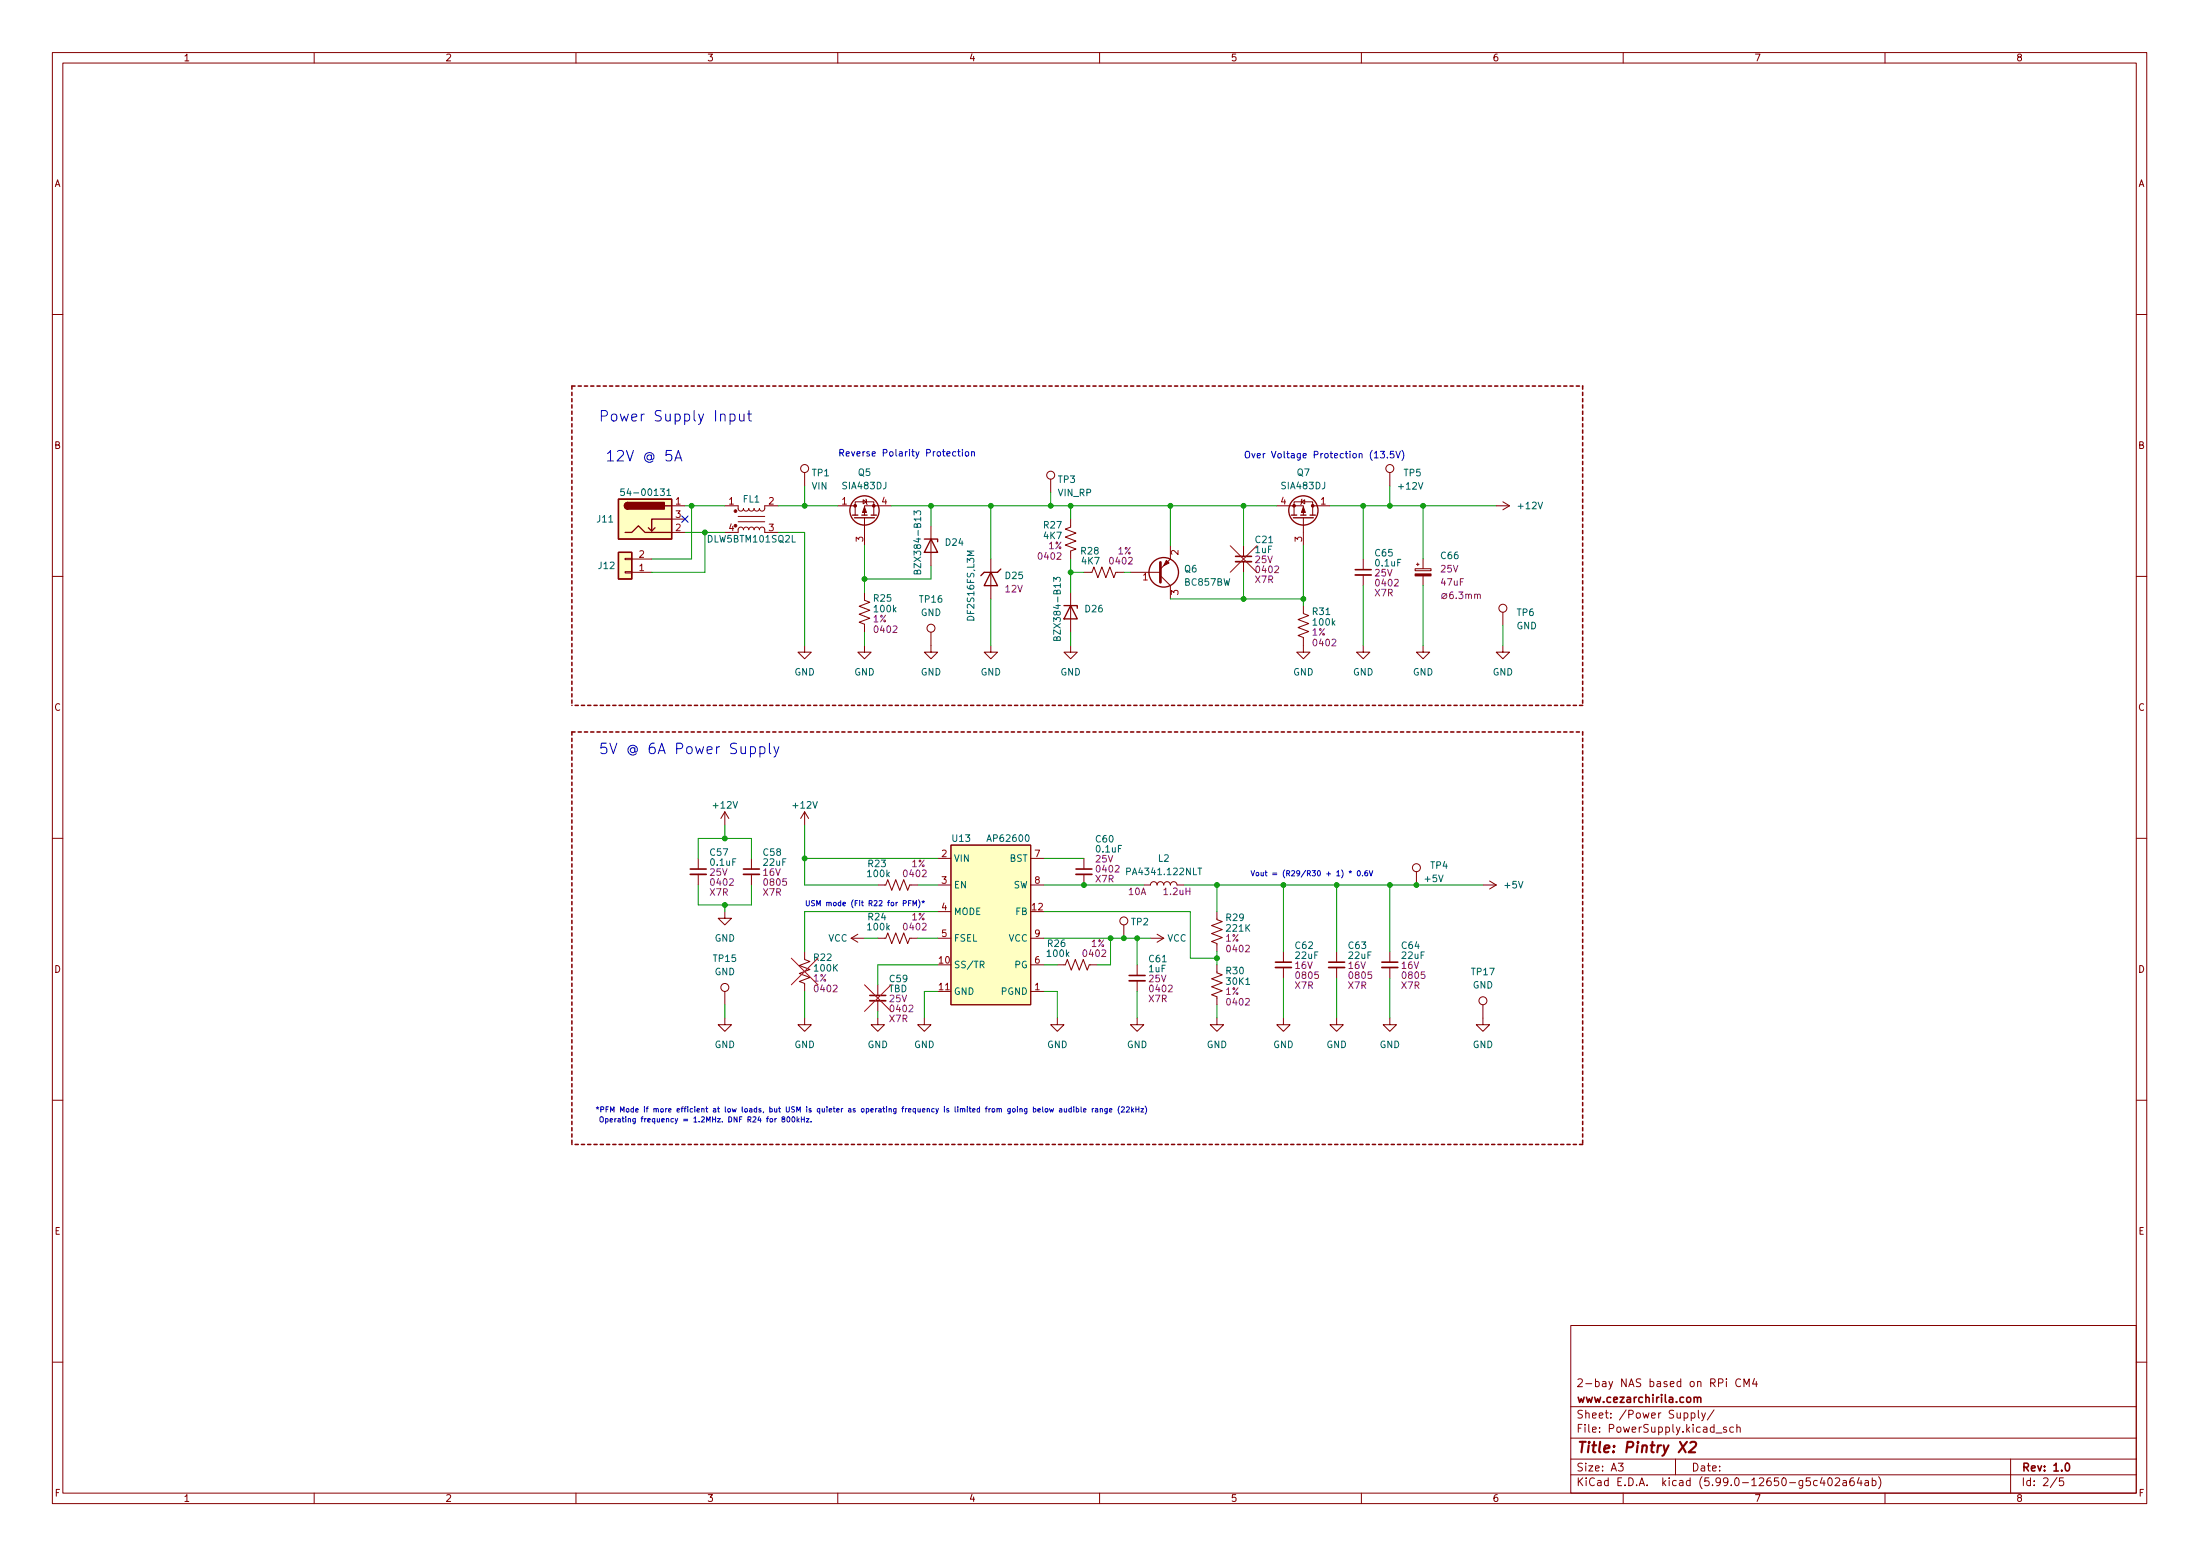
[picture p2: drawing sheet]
<svg xmlns="http://www.w3.org/2000/svg" width="420mm" height="297mm" viewBox="0 0 420 297" stroke-linecap="round" stroke-linejoin="round" font-family="sans-serif">
<g fill="none" stroke="#840000" stroke-width=".19">
<path d="M10 10h400v277h-400zM12 12h396v273h-396zM60 10v2M110 10v2M160 10v2M210 10v2M260 10v2M310 10v2M360 10v2M10 60h2M408 60h2M128.3 96.6h2.5"/>
<path d="M128.3 99.1h2.5M138.4 96.6h2.6v.7l.5 .3 .3-.2 .2-.3 .1 .3 .3 .2 .4-.1 .2-.4 .1 .3 .3 .2 .4-.1 .2-.4 .1 .3 .3 .2 .4-.1 .2-.4 .2 .4 .4 .1 .4-.4v-.6h2.6M141 98.6h5M141 99.6h5M153.7 90.2v2.5M160 96.6h3.3M163.3 98.3v-2.5h3.6v2.5M164.8 95.4l.7 .4-.7 .4zM165.1 98.8v5.4M165.4 95.3l.2 1M170.2 96.6h-5.1v1.7M200.7 91.5v2.5"/>
<path d="M204.5 99.1v1.5l-1 .4 2 .8-2 .7 2 .8-2 .7 2 .8-1 .4v1.5M243.8 96.6h5.1v1.7M247.1 98.3v-2.5h3.6v2.5M248.5 95.8l.7-.4v.8zM248.7 95.3l-.3 1M248.9 98.8v5.4M250.7 96.6h3.3M265.4 90.2v2.5M285.7 96.6h2.6M287 95.8l1.3 .8M288.3 96.6l-1.3 .7M10 110h2"/>
<path d="M119.4 106.6h1.2v.2h-1.2zM119.4 109.1h1.2v.3h-1.2zM120.6 109.3h3.9M120.6 106.7h3.9M128.3 101.6h2.5M141 101.6v-.7l.5-.3 .3 .2 .2 .3 .1-.3 .3-.2 .5 .2 .1 .3 .1-.3 .3-.2 .4 .1 .2 .4 .1-.3 .3-.2 .5 .1 .1 .4 .2-.4 .5-.1 .3 .4v.6M165.1 113.1v1.5l1 .4-2 .7 2 .8-2 .8 2 .7-2 .8 1 .4v1.5M177.8 100.4v7.6M189.2 106.7v7.6M204.5 113.1v7.6M207 109.3h1.5l.4-1.1 .8 2.1 .7-2.1 .8 2.1 .8-2.1 .7 2.1 .4-1h1.5M215.9 109.3h5.7"/>
<path d="M221.6 109.9l1.9 1.9v2.5M223.5 104.2v2.5l-1.9 1.9M237.5 104.2v2M237.5 107.2v2.1M248.9 115.6v1.5l1 .4-2 .8 2 .7-2 .8 2 .8-2 .7 1 .4v2.8h1.3l-1.3 1.3-1.3-1.3h1.3M260.3 106.7v2M260.3 109.8v2M270.3 108.6h3v.4h-3zM270.5 107.7h.5M270.8 107.5v.5M271.8 106.7v1.9M271.8 109.9v1.9"/>
<path d="M287 116.9v2.5M408 110h2M153.7 123.2v1.3h1.2l-1.2 1.3-1.3-1.3h1.3M165.1 123.2v1.3h1.3l-1.3 1.3-1.3-1.3h1.3M177.8 120.7v3.8h1.3l-1.3 1.3-1.3-1.3h1.3M189.2 123.2v1.3h1.3l-1.3 1.3-1.2-1.3h1.2M204.5 123.2v1.3h1.2l-1.2 1.3-1.3-1.3h1.3M260.3 123.2v1.3h1.3l-1.3 1.3-1.2-1.3h1.2M271.8 123.2v1.3h1.2l-1.2 1.3-1.3-1.3h1.3M287 123.2v1.3h1.3l-1.3 1.3-1.3-1.3h1.3M138.4 155v2.5M138.4 155l-.7 1.2"/>
<path d="M138.4 155l.8 1.2M153.7 155v2.5M153.7 155l-.8 1.2M153.7 155l.7 1.2M10 160h2M133.3 163.9v2M133.3 166.9v2M138.4 174v1.3h1.3l-1.3 1.3-1.2-1.3h1.2M143.5 163.9v2M143.5 166.9v2M162.6 179.1h2.5M162.6 179.1l1.2 .8"/>
<path d="M163.8 178.3l-1.2 .8M167.6 179.1h1.6l.3-1 .8 2 .8-2 .7 2 .8-2 .8 2 .3-1h1.6M167.6 168.9h1.6l.3-1 .8 2.1 .8-2.1 .7 2.1 .8-2.1 .8 2.1 .3-1.1h1.6M179.1 179.1h2.5M179.1 168.9h2.5M179.1 163.9h2.5M179.1 174h2.5M181.6 161.3h15.2v30.5h-15.2zM196.8 179.1h2.6M196.8 168.9h2.6M196.8 163.9h2.6M207 163.9v2"/>
<path d="M207 166.9v2M214.6 176.6v2.5M218.4 168.9h1.3M219.7 168.9a.64 .64 0 0 1 .6-.6 .64 .64 0 0 1 .7 .6 .64 .64 0 0 1 .6-.6 .64 .64 0 0 1 .6 .6 .64 .64 0 0 1 .7-.6 .64 .64 0 0 1 .6 .6 .64 .64 0 0 1 .7-.6 .64 .64 0 0 1 .6 .6M219.7 179.1h2.5M221 178.3l1.2 .8M222.2 179.1l-1.2 .8M224.8 168.9h1.3M232.4 174v1.6l1 .3-2 .8 2 .8-2 .7 2 .8-2 .7 1 .4v1.5M270.5 166.4v2.5M283.2 168.9h2.5M284.5 168.2l1.2 .7"/>
<path d="M285.7 168.9l-1.2 .8M408 160h2M138.4 194.3v1.3h1.3l-1.3 1.3-1.2-1.3h1.2M138.4 189.3v2.5M153.7 194.3v1.3h1.2l-1.2 1.3-1.3-1.3h1.3M153.7 181.6v1.6l1 .4-2 .7 2 .8-2 .7 2 .8-2 .8 1 .3v1.6M167.6 194.3v1.3h1.3l-1.3 1.3-1.2-1.3h1.2M167.6 188v2M167.6 191v2.1M176.5 194.3v1.3h1.3l-1.3 1.3-1.2-1.3h1.2M179.1 189.3h2.5M196.8 189.3h2.6"/>
<path d="M196.8 184.2h2.6M201.9 194.3v1.3h1.3l-1.3 1.3-1.2-1.3h1.2M201.9 184.2h1.6l.3-1 .8 2 .8-2 .7 2 .8-2 .7 2 .4-1h1.5M217.2 194.3v1.3h1.2l-1.2 1.3-1.3-1.3h1.3M217.2 184.2v2M217.2 187.2v2.1M232.4 194.3v1.3h1.3l-1.3 1.3-1.3-1.3h1.3M232.4 184.2v1.5l1 .4-2 .8 2 .7-2 .8 2 .7-2 .8 1 .4v1.5M245.1 194.3v1.3h1.3l-1.3 1.3-1.3-1.3h1.3M245.1 181.6v2.1M245.1 184.7v2M255.3 194.3v1.3h1.2l-1.2 1.3-1.3-1.3h1.3"/>
<path d="M255.3 181.6v2.1M255.3 184.7v2M265.4 194.3v1.3h1.3l-1.3 1.3-1.2-1.3h1.2M265.4 181.6v2.1M265.4 184.7v2M283.2 191.8v3.8h1.3l-1.3 1.3-1.3-1.3h1.3M10 210h2M408 210h2M300 253h108v32h-108zM10 260h2M300 278.5h108M300 274.5h108"/>
<path d="M300 268.5h108M309.1 279.3h.9l-.5 .6 .4 .1v.7l-.2 .1-.6-.1M320 278.5v3M323 269.8l.4-.1 .3 .3-.1 .6h-.6M323 269.7v1.5M324.4 269.2v1.3l.2 .2M325 269.7l.4 1M325.7 269.7l-.5 1.4-.2 .1M327.4 269.1l-1.3 2M327.7 273.6h1.2M329.7 272.5l-.3-.1-.3 .2 .1 .2 .5 .2v.3h-.6M331.1 272.5l-.5-.1-.3 .3 .2 .6h.6"/>
<path d="M331.7 272.6l.2-.2 .4 .1 .1 .9M331.7 271.9v1.5M332.4 263.4a.6 .6 0 0 0-.7 0 .6 .6 0 0 0-.2 .7 .56 .56 0 0 0 .3 .5 .56 .56 0 0 0 .6 0M333.1 264.7v-1.5l.5 1.1 .5-1.1v1.5M335.1 263.1l-.4 1.1h.9M335.4 263.7v1M384 278.5v6.5M408 260h2M60 285v2M110 285v2M160 285v2M210 285v2"/>
<path d="M260 285v2M300 281.5h108M310 285v2M348 282l-.4 1.1h1M348.4 282.6v1M349.2 282.3l.2-.2a.8 .8 0 0 1 .5 .8 .8 .8 0 0 1-.5 .7l-.2-.1-.1-.5zM350.5 282.3l.6-.2 .2 .2 .1 .2-1 1.1h1M352 282.7h.6v.9M352.6 283h-.5a.29 .29 0 0 0-.2 .3 .29 .29 0 0 0 .2 .3l.5-.1M354 282.1a.6 .6 0 0 0-.7 .7v.5l.1 .2 .4 .1 .3-.1v-.5l-.1-.2-.4-.1-.3 .3M355.1 282l-.4 1.1h.9M355.4 282.6v1"/>
<path d="M356.2 282.7h.6v.9M356.8 283h-.4a.29 .29 0 0 0-.3 .3 .29 .29 0 0 0 .3 .3l.4-.1M357.6 282.7l.4-.1 .3 .3-.2 .6h-.5M357.6 282.1v1.5M358.8 281.9a1.73 1.73 0 0 1 0 2.3M360 285v2M392.9 282l-1.3 2M394.1 282.1h-.7l-.1 .7 .2-.1 .5 .1 .1 .2v.5l-.3 .1-.5-.1"/>
<circle cx="153.7" cy="89.4" r=".76"/>
<circle cx="200.7" cy="90.7" r=".76"/>
<circle cx="265.4" cy="89.4" r=".76"/>
<circle cx="177.8" cy="119.9" r=".76"/>
<circle cx="287" cy="116.1" r=".76"/>
<circle cx="214.6" cy="175.8" r=".76"/>
<circle cx="270.5" cy="165.6" r=".76"/>
<circle cx="138.4" cy="188.5" r=".76"/>
<circle cx="283.2" cy="191" r=".76"/>
</g>
<g fill="none" stroke="#840000" stroke-width=".3">
<path d="M236 106.2h3M258.8 108.7h3.1M131.8 165.9h3.1M142 165.9h3M205.5 165.9h3M166.1 190h3.1M215.6 186.2h3.1M243.6 183.7h3M253.7 183.7h3.1M263.9 183.7h3.1M323.5 266.9l.3-.2 .3 .1 .1 .9M323.5 266.7v1"/>
<path d="M324.2 266.9l.2-.2 .4 .1v.9M394.6 279.4l.2-.1a.8 .8 0 0 1 .5 .8 .8 .8 0 0 1-.5 .7 1 1 0 0 1-.2-1.4z"/>
</g>
<path d="M320.8 275.2l1.1 2M322.2 275.2l-1.6 2M322.8 275.4l.3-.2h.5l.3 .2v.4l-.1 .3-1.3 1.1h1.2" fill="none" stroke="#840000" stroke-width=".4"/>
<g fill="none" stroke="#840000" stroke-width=".25">
<path d="M118.1 95.3h10.2v7.6h-10.2zM119.9 95.9a.64 .64 0 0 0-.6 .7 .64 .64 0 0 0 .6 .6M127 96.6h1.3M128.3 99.1h-3.8v2.3l-.7-.7M162.8 98.3h1M163.2 98.8h3.8M164.6 98.3h1M166.4 98.3h1M246.6 98.3h1M247 98.8h3.8M248.4 98.3h1M250.2 98.3h1"/>
<path d="M118.1 105.4h2.5v5.1h-2.5zM119.4 101.6h1.2l1.3-1.2 1.3 1.2h5.1M125.1 100.7l-.6 .7M176.5 102.9h2.6v.5M177.8 102.9l1.3 2.5h-2.6zM189.2 109.3l1.3 2.5h-2.5zM191.1 108.6l-.6 .7h-2.5l-.7 .6M203.2 115.6h2.5v.5M204.5 115.6l1.2 2.5h-2.5z"/>
<circle cx="165.1" cy="97.4" r="2.79"/>
<circle cx="248.9" cy="97.4" r="2.79"/>
<circle cx="222.2" cy="109.3" r="2.82"/>
</g>
<g fill="#840000" stroke="#840000" stroke-width=".19">
<path d="M248.9 96.8l.4 1h-.8z"/>
<path d="M222.8 107l.5 .5-1.1 .5z"/>
<path d="M270.3 109.6h3v.3h-3z"/>
<path d="M165.1 96.8l.4 1h-.8z"/>
<circle cx="247.1" cy="96.6" r=".25"/>
<circle cx="250.7" cy="96.6" r=".25"/>
<circle cx="166.9" cy="96.6" r=".25"/>
<circle cx="163.3" cy="96.6" r=".25"/>
<circle cx="140.5" cy="97.6" r=".25"/>
</g>
<path d="M221.6 107.4v3.8" fill="none" stroke="#840000" stroke-width=".51"/>
<path d="M236 107.2h3M258.8 109.8h3.1M131.8 166.9h3.1M142 166.9h3M205.5 166.9h3M166.1 191h3.1M215.6 187.2h3.1M243.6 184.7h3M253.7 184.7h3.1M263.9 184.7h3.1" fill="none" stroke="#840000" stroke-width=".33"/>
<g fill="none" stroke="#840084" stroke-width=".19">
<path d="M276.3 113.3l-1 1M277.5 113l-.4 .1a.86 .86 0 0 0 0 1.2l.4-.1 .1-.5-.3-.2-.3 .1-.2 .1M278.1 114.2v.1M278.6 113h.8l-.4 .5 .3 .1v.6l-.2 .1-.5-.1M279.9 113.6l.2-.2 .3 .1 .1 .8M279.9 113.4v.9M280.5 113.6l.2-.2 .3 .1v.8M281.6 113.6l.2-.2 .3 .1 .1 .8M281.6 113.4v.9M282.2 113.6l.2-.2 .3 .1v.8"/>
<circle cx="275.8" cy="113.8" r=".5"/>
</g>
<path d="M119.2 93.3h-.6l-.1 .6 .2-.1 .4 .1 .2 .1-.1 .5-.2 .1-.5-.1M127.4 93.7l.3-.4v1.3M127.4 94.6h.7M174.6 98.3v-.8l.4 .4 .2-.3h.5l.1 .2-.1 .5M175.2 109.1l.2-.3 .3 .1 .1 .2v.4h-1.2l.1-.6 .4 .1 .1 .5M201.2 111v-.8l.5 .4 .1-.3h.6l.1 .2-.1 .5M201.8 121.8l.3-.3 .3 .1 .1 .2v.4h-1.3l.2-.6 .4 .1v.5M228.8 165.7h.7M187.2 184.2l.6-.1 .1-.2v-.3l-.7-.1v1.3M187.5 184.2l.4 .6" fill="none" stroke="#006464" stroke-width=".19"/>
<g fill="#ffffc2" stroke="#ffffc2" stroke-width=".19">
<path d="M181.6 161.3h15.2v30.5h-15.2z"/>
<path d="M118.1 95.3h10.2v7.6h-10.2z"/>
<path d="M118.1 105.4h2.5v5.1h-2.5z"/>
</g>
<g fill="#840000" stroke="#840000" stroke-width=".25">
<path d="M119.4 96.1l.5-.2v1.3a.64 .64 0 0 1-.6-.4 .64 .64 0 0 1 .1-.7z"/>
<path d="M119.9 95.9h7v1.3h-7z"/>
</g>
<g fill="none" stroke="#0000c2" stroke-width=".19">
<path d="M139.4 79.1l.6-.1 .4 .4v.6l-.2 .3h-.8M139.4 79v2M141.2 79l.1 1.3a.54 .54 0 0 0 .8-.1M142.1 79v1.4M142.8 79h.7M143 78.4v1.7l.1 .2 .4 .1M128.9 88l.7-2 .6 2M129.1 87.4h.9M182.5 86.3l-.3-.1-.3 .3 .1 .5h.5M182.9 86.2h.5M183.1 85.8v1.1l.3 .2M183.8 85.8v.1"/>
<path d="M183.8 86.2v.9M184.5 86.3l.3-.1 .2 .3v.3l-.2 .3-.3-.1-.2-.2zM185.6 86.3l.1-.1 .3 .1 .1 .8M185.6 86.2v.9M262.5 87.4h.7M263.6 86.2h.8l-.4 .4 .4 .2v.5l-.2 .1-.6-.1M265 87.3v.1M266.2 86.2h-.6l-.1 .6 .2-.2 .4 .1 .1 .2v.4l-.2 .1-.5-.1M266.6 86.2l.4 1.2 .4-1.2M267.7 86a1.46 1.46 0 0 1 0 1.9M145.1 142.6l.6-.1 .4 .4v.6l-.2 .3h-.8M145.1 142.5v2"/>
<path d="M146.9 141.9v1.7l.3 .3M147.8 142.5l.5 1.4M148.8 142.5l-.7 1.8-.3 .2M172.5 172.4h.5v-.4l-.5-.1v1M173.5 172.4h.3M174 171.9h-.5v1M174.4 172.9v-1l.3 .7 .3-.7v1M175.4 171.8a1.15 1.15 0 0 1 0 1.5M176.1 172.1h.5M176.2 172.3l.1-.1 .2 .1M176.3 171.9v.3M257.6 166.3h.5"/>
<path d="M257.7 166.6l.2-.2 .1 .2M257.9 166.2v.2M259.3 166.3l.2-.1a.49 .49 0 0 1 .3 .5 .49 .49 0 0 1-.4 .5l-.2-.4zM260.2 167.1v.1M261.1 166.2l-.3 .1-.1 .1-.1 .6 .2 .2 .4-.1-.1-.5h-.3l-.2 .2M261.5 166.2l.3 1 .4-1M148 213.5v.7M148.3 213.5l-.3 .2M149.5 213.6l-.2-.2 .1-.1 .4-.1 .1 .3-.6 .3 .2 .4 .4-.2-.2-.4M150.4 213.3l.1-.1a.49 .49 0 0 1 .4 .5 .49 .49 0 0 1-.5 .4l-.1-.3zM151.3 213.3l.2-.1a.49 .49 0 0 1 .3 .5 .49 .49 0 0 1-.4 .4l-.2-.3zM152.2 213.2v1"/>
<path d="M152.3 213.8l.3 .4M152.6 213.5l-.4 .4M153 213.2v1M153 213.7h.6M153.6 213.2v1M154 213.5h.5l-.5 .7h.5M154.9 214.1v.1M197.4 211.7l.2-.1 .2 .2-.1 .4h-.3M197.4 211.3v1M198.2 212l.5-.1-.1-.2-.2-.1-.2 .2 .1 .4h.3M199.1 211.3v.8l.2 .2M199.6 211.7h.5l-.1 .5h-.4z"/>
<path d="M200.5 211.6l.1 .7 .2-.5 .2 .5 .2-.7M202.4 211.7h.3l.1 .6M202.8 211.9l-.5 .2 .2 .2 .3-.1M203.3 211.6v.6h.4M203.7 211.6v.7M204.6 211.7l-.3-.1-.2 .2 .1 .4h.4M204.6 211.3v1M205.1 211.3v.1M205.1 211.6v.7M205.6 211.7l.2-.1 .2 .2-.1 .4h-.3M205.6 211.3v1M206.5 211.3v.8l.1 .2"/>
<path d="M206.9 212l.5-.1v-.2l-.3-.1-.2 .2 .1 .4h.4M208.6 211.6v.7M208.9 211.6l-.3 .2M209.2 211.7h.4v.6M209.6 211.9l-.4 .2 .1 .2 .3-.1M210.1 211.7h.4l.1 .6M210.1 211.6v.7M211.5 211.6v.8l-.2 .2h-.3M211.5 211.7l-.3-.1-.2 .2 .1 .4h.4M211.9 212l.5-.1-.1-.2-.3-.1-.1 .2v.4h.4M213.8 211.1a1.15 1.15 0 0 0 0 1.6M214.2 211.4l.4-.1 .1 .3-.6 .7h.6"/>
<path d="M215.1 211.4l.4-.1 .2 .3-.6 .7h.6M216.1 211.3v1M216.2 211.9l.3 .4M216.5 211.6l-.4 .4M216.9 211.3v1M216.9 211.8h.6M217.5 211.3v1M217.9 211.6h.5l-.5 .7h.5M218.7 211.1a1.15 1.15 0 0 1 0 1.6"/>
</g>
<path d="M109.2 73.7h193.1M109.2 73.7v61M302.3 73.7v61M109.2 139.7h193.1M109.2 139.7v78.8M302.3 134.7h-193.1M302.3 139.7v78.8M302.3 218.5h-193.1" fill="none" stroke="#840000" stroke-width=".3" stroke-dasharray=".6 .6"/>
<path d="M234.9 104.2l5.1 5.1M240 104.2l-5.1 5.1M151.1 182.9l5.1 5.1M156.2 182.9l-5.1 5.1M165.1 188l5.1 5.1M170.2 188l-5.1 5.1" fill="none" stroke="#f00" stroke-width=".2"/>
<g fill="none" stroke="#009600" stroke-width=".19">
<path d="M130.8 96.6h7.6M132.1 96.6v10.1h-7.6M148.6 96.6h11.4M153.7 92.7v3.9M170.2 96.6h73.6M177.8 96.6v3.8M189.2 96.6v10.1M200.7 94v2.6M204.5 96.6v2.5M223.5 96.6v7.6M237.5 96.6v7.6M254 96.6h31.7"/>
<path d="M260.3 96.6v10.1M265.4 92.7v3.9M271.8 96.6v10.1M130.8 101.6h7.6M134.6 101.6v7.7h-10.1M148.6 101.6h5.1v21.6M165.1 104.2v8.9M177.8 108v2.5h-12.7M189.2 114.3v8.9M204.5 109.3h2.5M204.5 106.7v6.4M214.6 109.3h1.3"/>
<path d="M223.5 114.3h25.4M237.5 109.3v5M248.9 104.2v11.4M260.3 111.8v11.4M271.8 111.8v11.4M287 119.4v3.8M165.1 120.7v2.5M204.5 120.7v2.5M138.4 157.5v2.6M153.7 157.5v11.4h13.9M133.3 163.9v-3.8h10.2v3.8M133.3 168.9v3.9h10.2v-3.9"/>
<path d="M138.4 172.8v1.2M153.7 163.9h25.4M165.1 179.1h2.5M175.3 179.1h3.8M175.3 168.9h3.8M179.1 174h-25.4v7.6M199.4 179.1h20.3M199.4 168.9h19M199.4 174h27.9v8.9h5.1M199.4 163.9h7.6M212.1 179.1v5.1h-2.6M217.2 179.1v5.1"/>
<path d="M226.1 168.9h57.1M232.4 168.9v5.1M245.1 168.9v12.7M255.3 168.9v12.7M265.4 168.9v12.7M138.4 191.8v2.5M153.7 189.3v5M167.6 193.1v1.2M179.1 184.2h-11.5v3.8M179.1 189.3h-2.6v5M199.4 184.2h2.5M199.4 189.3h2.5v5"/>
<path d="M217.2 189.3v5M232.4 181.6v2.6M232.4 191.8v2.5M245.1 186.7v7.6M255.3 186.7v7.6M265.4 186.7v7.6"/>
</g>
<path d="M130.2 98.5l1.2 1.2M131.4 98.5l-1.2 1.2" fill="none" stroke="#000084" stroke-width=".19"/>
<g fill="#009600" stroke="#009600" stroke-width=".19">
<circle cx="165.1" cy="110.5" r=".46"/>
<circle cx="132.1" cy="96.6" r=".46"/>
<circle cx="134.6" cy="101.6" r=".46"/>
<circle cx="153.7" cy="96.6" r=".46"/>
<circle cx="177.8" cy="96.6" r=".46"/>
<circle cx="138.4" cy="172.8" r=".46"/>
<circle cx="138.4" cy="160.1" r=".46"/>
<circle cx="153.7" cy="163.9" r=".46"/>
<circle cx="212.1" cy="179.1" r=".46"/>
<circle cx="214.6" cy="179.1" r=".46"/>
<circle cx="217.2" cy="179.1" r=".46"/>
<circle cx="207" cy="168.9" r=".46"/>
<circle cx="232.4" cy="182.9" r=".46"/>
<circle cx="237.5" cy="96.6" r=".46"/>
<circle cx="237.5" cy="114.3" r=".46"/>
<circle cx="248.9" cy="114.3" r=".46"/>
<circle cx="260.3" cy="96.6" r=".46"/>
<circle cx="265.4" cy="96.6" r=".46"/>
<circle cx="271.8" cy="96.6" r=".46"/>
<circle cx="232.4" cy="168.9" r=".46"/>
<circle cx="245.1" cy="168.9" r=".46"/>
<circle cx="255.3" cy="168.9" r=".46"/>
<circle cx="265.4" cy="168.9" r=".46"/>
<circle cx="270.5" cy="168.9" r=".46"/>
<circle cx="200.7" cy="96.6" r=".46"/>
<circle cx="189.2" cy="96.6" r=".46"/>
<circle cx="204.5" cy="96.6" r=".46"/>
<circle cx="223.5" cy="96.6" r=".46"/>
<circle cx="204.5" cy="109.3" r=".46"/>
</g>
<g font-size="2.8" fill="#0000c2">
<text x="114.3" y="80.5">Power Supply Input</text>
<text x="115.6" y="88.1">12V @ 5A</text>
<text x="114.3" y="144">5V @ 6A Power Supply</text>
</g>
<text font-size="2.8" fill="#840000" x="301" y="277.3">Title: Pintry X2</text>
<g font-size="2.1" fill="#840000">
<text x="301" y="267.8">www.cezarchirila.com</text>
<text x="301" y="264.8">2-bay NAS based on RPi CM4</text>
<text x="301" y="273.5">File: PowerSupply.kicad_sch</text>
<text x="301" y="270.8">Sheet: /Power Supply/</text>
<text x="301" y="280.9">Size: A3</text>
<text x="323" y="280.9">Date:</text>
<text x="386" y="280.9">Rev: 1.0</text>
<text x="301" y="283.7">KiCad E.D.A. kicad (5.99.0-12650-g5c402a64ab)</text>
<text x="386" y="283.7">Id: 2/5</text>
</g>
<g font-size="1.8" fill="#840000">
<text x="35" y="11.7">1</text>
<text x="85" y="11.7">2</text>
<text x="135" y="11.7">3</text>
<text x="185" y="11.7">4</text>
<text x="235" y="11.7">5</text>
<text x="285" y="11.7">6</text>
<text x="335" y="11.7">7</text>
<text x="385" y="11.7">8</text>
<text x="10.3" y="35.7">A</text>
<text x="408.3" y="35.7">A</text>
<text x="10.3" y="85.7">B</text>
<text x="408.3" y="85.7">B</text>
<text x="10.3" y="135.7">C</text>
<text x="408.3" y="135.7">C</text>
<text x="10.3" y="185.7">D</text>
<text x="408.3" y="185.7">D</text>
<text x="10.4" y="235.7">E</text>
<text x="408.4" y="235.7">E</text>
<text x="10.4" y="285.7">F</text>
<text x="35" y="286.7">1</text>
<text x="85" y="286.7">2</text>
<text x="135" y="286.7">3</text>
<text x="185" y="286.7">4</text>
<text x="235" y="286.7">5</text>
<text x="285" y="286.7">6</text>
<text x="335" y="286.7">7</text>
<text x="385" y="286.7">8</text>
<text x="408.4" y="285.7">F</text>
</g>
<g font-size="1.8" fill="#0000c2">
<text x="160" y="87.1">Reverse Polarity Protection</text>
<text x="237.5" y="87.5">Over Voltage Protection (13.5V)</text>
</g>
<g font-size="1.8" fill="#006464">
<text x="119.6" y="94.7">54-00131</text>
<text x="141.9" y="95.9">FL1</text>
<text x="155.1" y="93.4">VIN</text>
<text x="155.1" y="90.9">TP1</text>
<text x="161" y="93.4">SIA483DJ</text>
<text x="163.9" y="90.8">Q5</text>
<text x="202.1" y="94.7">VIN_RP</text>
<text x="202.1" y="92.2">TP3</text>
<text x="244.8" y="93.4">SIA483DJ</text>
<text x="247.7" y="90.8">Q7</text>
<text x="267.2" y="93.4">+12V</text>
<text x="268.2" y="90.9">TP5</text>
<text x="114.1" y="99.7">J11</text>
<text x="199.4" y="100.9">R27</text>
<text x="290.1" y="97.2">+12V</text>
<text x="135.3" y="103.5">DLW5BTM101SQ2L</text>
<text x="180.6" y="104.2">D24</text>
<text x="199.4" y="102.9">4K7</text>
<text x="206.5" y="105.8">R28</text>
<text x="206.6" y="107.7">4K7</text>
<text x="239.8" y="105.6">1uF</text>
<text x="239.8" y="103.7">C21</text>
<text x="262.7" y="106.2">C65</text>
<text x="275.3" y="106.7">C66</text>
<text x="114.4" y="108.6">J12</text>
<text x="175.9" y="108.7" transform="rotate(-90 175.9 108.7)">BZX384-B13</text>
<text x="192.1" y="110.5">D25</text>
<text x="226.2" y="109.3">Q6</text>
<text x="226.4" y="111.8">BC857BW</text>
<text x="262.8" y="108.1">0.1uF</text>
<text x="166.9" y="114.8">R25</text>
<text x="167.1" y="116.9">100k</text>
<text x="175.7" y="115">TP16</text>
<text x="175.8" y="117.6">GND</text>
<text x="186.1" y="118.2" transform="rotate(-90 186.1 118.2)">DF2S16FS,L3M</text>
<text x="207.3" y="116.9">D26</text>
<text x="250.7" y="117.4">R31</text>
<text x="250.9" y="119.4">100k</text>
<text x="289.7" y="117.6">TP6</text>
<text x="202.6" y="121.4" transform="rotate(-90 202.6 121.4)">BZX384-B13</text>
<text x="289.6" y="120.1">GND</text>
<text x="151.7" y="128.9">GND</text>
<text x="163.1" y="128.9">GND</text>
<text x="175.8" y="128.9">GND</text>
<text x="187.3" y="128.9">GND</text>
<text x="202.5" y="128.9">GND</text>
<text x="247" y="128.9">GND</text>
<text x="258.4" y="128.9">GND</text>
<text x="269.8" y="128.9">GND</text>
<text x="285.1" y="128.9">GND</text>
<text x="136.3" y="154.3">+12V</text>
<text x="151.6" y="154.3">+12V</text>
<text x="181.9" y="160.7">U13</text>
<text x="188.9" y="160.7">AP62600</text>
<text x="209.3" y="160.8">C60</text>
<text x="135.7" y="163.4">C57</text>
<text x="135.8" y="165.3">0.1uF</text>
<text x="145.8" y="163.4">C58</text>
<text x="145.9" y="165.3">22uF</text>
<text x="165.8" y="167.4">100k</text>
<text x="165.9" y="165.5">R23</text>
<text x="182.1" y="164.5">VIN</text>
<text x="192.8" y="164.5">BST</text>
<text x="209.4" y="162.7">0.1uF</text>
<text x="215.6" y="167">PA4341.122NLT</text>
<text x="221.2" y="164.5">L2</text>
<text x="273.2" y="165.8">TP4</text>
<text x="182.1" y="169.6">EN</text>
<text x="193.5" y="169.6">SW</text>
<text x="272.2" y="168.4">+5V</text>
<text x="287.4" y="169.6">+5V</text>
<text x="136.5" y="179.7">GND</text>
<text x="158.2" y="179.7">VCC</text>
<text x="165.8" y="177.6">100k</text>
<text x="165.9" y="175.7">R24</text>
<text x="182.1" y="174.7">MODE</text>
<text x="182.1" y="179.7">FSEL</text>
<text x="192.6" y="179.7">VCC</text>
<text x="194" y="174.7">FB</text>
<text x="216.1" y="176.6">TP2</text>
<text x="222.9" y="179.7">VCC</text>
<text x="234.2" y="175.8">R29</text>
<text x="234.3" y="177.8">221K</text>
<text x="136.3" y="183.6">TP15</text>
<text x="155.5" y="183.4">R22</text>
<text x="155.6" y="185.5">100K</text>
<text x="182.1" y="184.8">SS/TR</text>
<text x="193.8" y="184.8">PG</text>
<text x="200.1" y="182.7">100k</text>
<text x="200.2" y="180.8">R26</text>
<text x="219.4" y="185.6">1uF</text>
<text x="219.5" y="183.7">C61</text>
<text x="234.2" y="186">R30</text>
<text x="247.4" y="181.1">C62</text>
<text x="247.5" y="183">22uF</text>
<text x="257.6" y="181.1">C63</text>
<text x="257.6" y="183">22uF</text>
<text x="267.8" y="181.1">C64</text>
<text x="267.8" y="183">22uF</text>
<text x="136.5" y="186.2">GND</text>
<text x="169.7" y="189.4">TBD</text>
<text x="170" y="187.5">C59</text>
<text x="182.1" y="189.9">GND</text>
<text x="191.2" y="189.9">PGND</text>
<text x="234.3" y="188">30K1</text>
<text x="281.1" y="186.2">TP17</text>
<text x="281.2" y="188.7">GND</text>
<text x="136.5" y="200.1">GND</text>
<text x="151.7" y="200.1">GND</text>
<text x="165.7" y="200.1">GND</text>
<text x="174.6" y="200.1">GND</text>
<text x="200" y="200.1">GND</text>
<text x="215.2" y="200.1">GND</text>
<text x="230.4" y="200.1">GND</text>
<text x="243.1" y="200.1">GND</text>
<text x="253.3" y="200.1">GND</text>
<text x="263.5" y="200.1">GND</text>
<text x="281.2" y="200.1">GND</text>
</g>
<g font-size="1.8" fill="#a90000">
<text x="129" y="96.3">1</text>
<text x="129" y="101.4">2</text>
<text x="129" y="98.8">3</text>
<text x="139.2" y="96.3">1</text>
<text x="139.2" y="101.4">4</text>
<text x="146.8" y="96.3">2</text>
<text x="146.8" y="101.4">3</text>
<text x="160.8" y="96.3">1</text>
<text x="168.4" y="96.3">4</text>
<text x="244.6" y="96.3">4</text>
<text x="252.2" y="96.3">1</text>
<text x="122.1" y="106.5">2</text>
<text x="164.8" y="103.4" transform="rotate(-90 164.8 103.4)">3</text>
<text x="225" y="105.9" transform="rotate(-90 225 105.9)">2</text>
<text x="248.7" y="103.4" transform="rotate(-90 248.7 103.4)">3</text>
<text x="122.1" y="109">1</text>
<text x="218.3" y="110.8">1</text>
<text x="225" y="113.6" transform="rotate(-90 225 113.6)">3</text>
<text x="179.8" y="163.6">2</text>
<text x="197.6" y="163.6">7</text>
<text x="179.8" y="168.7">3</text>
<text x="179.8" y="173.8">4</text>
<text x="197.1" y="173.8">12</text>
<text x="197.6" y="168.7">8</text>
<text x="179.8" y="178.9">5</text>
<text x="197.6" y="178.9">9</text>
<text x="179.4" y="183.9">10</text>
<text x="197.6" y="183.9">6</text>
<text x="179.4" y="189">11</text>
<text x="197.6" y="189">1</text>
</g>
<g font-size="1.8" fill="#840084">
<text x="198.5" y="106.8">0402</text>
<text x="200.3" y="104.8">1%</text>
<text x="212.1" y="107.7">0402</text>
<text x="213.5" y="105.8">1%</text>
<text x="239.8" y="107.5">25V</text>
<text x="192" y="113.1">12V</text>
<text x="239.7" y="111.3">X7R</text>
<text x="240.1" y="109.4">0402</text>
<text x="262.6" y="113.8">X7R</text>
<text x="262.6" y="110">25V</text>
<text x="262.9" y="111.9">0402</text>
<text x="275.2" y="109.3">25V</text>
<text x="275.3" y="111.8">47uF</text>
<text x="166.8" y="118.8">1%</text>
<text x="167.2" y="120.8">0402</text>
<text x="250.6" y="121.3">1%</text>
<text x="251" y="123.4">0402</text>
<text x="135.6" y="167.2">25V</text>
<text x="145.8" y="167.2">16V</text>
<text x="172.7" y="167.4">0402</text>
<text x="174.1" y="165.5">1%</text>
<text x="209.3" y="164.6">25V</text>
<text x="209.6" y="166.5">0402</text>
<text x="135.6" y="171">X7R</text>
<text x="135.9" y="169.1">0402</text>
<text x="145.7" y="171">X7R</text>
<text x="146.1" y="169.1">0805</text>
<text x="209.2" y="168.4">X7R</text>
<text x="215.5" y="170.9">10A</text>
<text x="222.4" y="170.9">1.2uH</text>
<text x="172.7" y="177.6">0402</text>
<text x="174.1" y="175.7">1%</text>
<text x="234.1" y="179.7">1%</text>
<text x="207" y="182.7">0402</text>
<text x="208.4" y="180.8">1%</text>
<text x="234.5" y="181.8">0402</text>
<text x="247.4" y="184.9">16V</text>
<text x="257.6" y="184.9">16V</text>
<text x="267.7" y="184.9">16V</text>
<text x="155.3" y="187.4">1%</text>
<text x="155.7" y="189.4">0402</text>
<text x="169.9" y="191.3">25V</text>
<text x="219.4" y="191.3">X7R</text>
<text x="219.5" y="187.5">25V</text>
<text x="219.7" y="189.4">0402</text>
<text x="234.1" y="189.9">1%</text>
<text x="234.5" y="191.9">0402</text>
<text x="247.3" y="188.8">X7R</text>
<text x="247.7" y="186.9">0805</text>
<text x="257.5" y="188.8">X7R</text>
<text x="257.8" y="186.9">0805</text>
<text x="267.7" y="188.8">X7R</text>
<text x="268" y="186.9">0805</text>
<text x="169.9" y="195.1">X7R</text>
<text x="170.2" y="193.2">0402</text>
</g>
<g font-size="1.4" fill="#0000c2">
<text x="238.8" y="167.3">Vout = (R29/R30 + 1) * 0.6V</text>
<text x="153.7" y="173">USM mode (Fit R22 for PFM)*</text>
<text x="113.7" y="212.3">*PFM Mode if more efficient at low loads, but USM is quieter as operating frequency is limited from going below audible range (22kHz)</text>
<text x="114.3" y="214.2">Operating frequency = 1.2MHz. DNF R24 for 800kHz.</text>
</g>
</svg>
